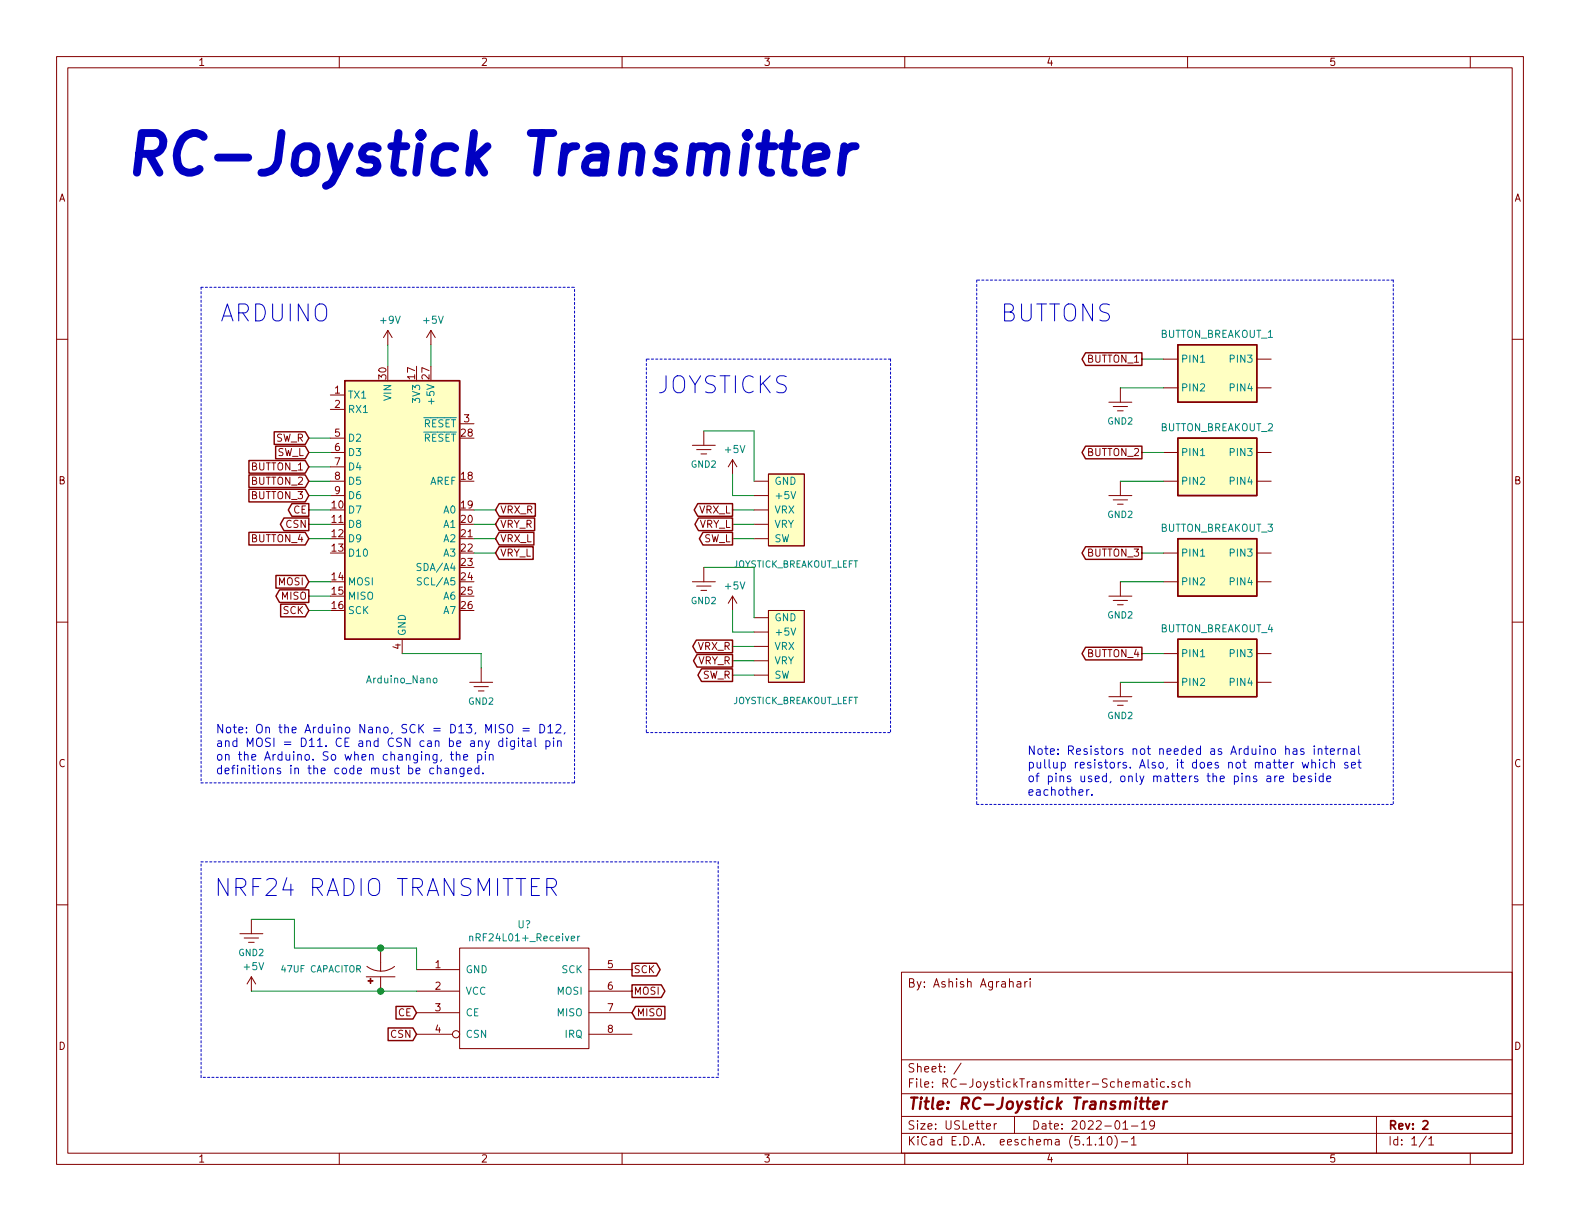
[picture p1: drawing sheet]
<svg xmlns="http://www.w3.org/2000/svg" width="279mm" height="216mm" viewBox="0 0 279 216" stroke-linecap="round" stroke-linejoin="round" font-family="sans-serif">
<g fill="none" stroke="#840000" stroke-width=".18">
<path d="M10 10h259.4v195.9h-259.4zM12 12h255.4v191.9h-255.4zM60 10v2M110 10v2M160 10v2M210 10v2M260 10v2M10 60h2M68.6 58.4l-.8 1.3M68.6 58.4v2.6M68.6 58.4l.7 1.3M76.2 58.4l-.8 1.3"/>
<path d="M76.2 58.4v2.6M76.2 58.4l.8 1.3M267.4 60h2M58.4 69.9h2.6M58.4 72.4h2.6M58.4 77.5h2.6M81.3 74.9h2.5M122.4 78.7h4.1M123.2 79.5h2.5M124.5 76.2v2.5M196.1 71.1h4.1M196.8 71.9h2.6"/>
<path d="M197.6 72.6h1M198.1 68.6v2.5M205.7 63.5h2.6M205.7 68.6h2.6M222.2 63.5h2.6M222.2 68.6h2.6M58.4 80h2.6M58.4 85.1h2.6M58.4 87.6h2.6M58.4 82.6h2.6M124 80.3h1M129.5 81.3v2.5"/>
<path d="M129.5 81.3l-.7 1.3M129.5 81.3l.8 1.3M133.3 85.1h2.6M133.3 87.6h2.6M133.3 95.3h2.6M133.3 90.2h2.6M133.3 92.7h2.6M135.9 83.8h6.3v12.7h-6.3zM157.5 82.6h.1M158.7 81.3h.1M196.1 87.6h4.1M196.8 88.4h2.6"/>
<path d="M197.6 89.2h1M198.1 85.1v2.5M205.7 80h2.6M205.7 85.1h2.6M205.7 97.8h2.6M222.2 80h2.6M222.2 85.1h2.6M222.2 97.8h2.6M10 110h2M71.1 113v2.6M85.1 118.1v2.6M122.4 102.9h4.1"/>
<path d="M123.2 103.6h2.5M124 104.4h1M124.5 100.3v2.6M129.5 105.4l-.7 1.3M129.5 105.4v2.6M129.5 105.4l.8 1.3M133.3 111.8h2.6M133.3 109.2h2.6M133.3 119.4h2.6M133.3 114.3h2.6M133.3 116.8h2.6M135.9 108h6.3v12.7h-6.3z"/>
<path d="M157.5 106.7h.1M158.7 105.4h.1M196.1 105.4h4.1M196.8 106.2h2.6M197.6 106.9h1M198.1 102.9v2.5M205.7 102.9h2.6M205.7 115.6h2.6M222.2 102.9h2.6M222.2 115.6h2.6M267.4 110h2M83.1 120.7h4"/>
<path d="M83.8 121.4h2.6M84.6 122.2h1M196.1 123.2h4.1M196.8 124h2.6M197.6 124.7h1M198.1 120.7v2.5M205.7 120.7h2.6M222.2 120.7h2.6M10 160h2M267.4 160h2M42.4 165.1h4.1M43.2 165.9h2.5"/>
<path d="M43.9 166.6h1.1M44.4 162.6v2.5M44.4 172.7v2.6M44.4 172.7l-.7 1.3M44.4 172.7l.8 1.3M64.8 172.7h5M67.3 167.6v4.1a3.9 3.9 0 0 1-2.4-.8M67.3 172.7v2.6M69.8 170.9a4.1 4.1 0 0 1-2.5 .8M73.7 171.5h7.6M73.7 175.3h7.6M73.7 179.1h7.6"/>
<path d="M81.3 167.6h22.8v17.8h-22.8zM104.1 171.5h7.7M104.1 175.3h7.7M104.1 179.1h7.7M159.4 171.9h108v32h-108zM179.9 173.6h.5l.1 .9M180.5 173.9l-.5 .1a.29 .29 0 0 0-.2 .3 .29 .29 0 0 0 .2 .2h.5M181.2 173.6v.9M181.7 173.6l-.5 .2M182.2 173.1v.1M182.2 173.6v.9M73.7 182.9h6.3"/>
<path d="M104.1 182.9h7.7M159.4 197.4h108M159.4 193.4h108M159.4 187.4h108M170 188l-1.3 1.9M174.4 199.2l.8-.2-.1-.2-.4-.1-.3 .2 .1 .7h.6M175.8 198.7v1M176.2 198.7l-.3 .1-.1 .2M179.4 197.4v3M198.6 199.7h.8M200.1 199.1h1.1M201 191.5a.36 .36 0 0 1 .3-.3 .36 .36 0 0 1 .4 .3v.8"/>
<path d="M201.9 198.6l.4-.4v1.5M201.9 199.7h.8M202.4 191.3h.5l.1 1M203 191.6l-.5 .1a.29 .29 0 0 0-.2 .3 .29 .29 0 0 0 .2 .3l.5-.1M203.5 191.3h.6M203.7 190.8v1.2l.4 .3M204.2 198.8l-.3 .3h-.3l-.3-.3v-.3l.2-.3h.4l.2 .1a1.13 1.13 0 0 1-.2 1.3l-.4 .1M204.6 190.8v.1M204.6 191.3v1M205.9 191.3h-.4l-.3 .2 .1 .6 .2 .2 .4-.1M206.6 192.1v.2M207.8 191.3h-.4l-.2 .2 .1 .2 .5 .1v.4h-.6"/>
<path d="M209.1 191.3h-.4l-.3 .2 .1 .6 .2 .2 .4-.1M209.8 191.4l.2-.1h.3l.1 1M209.8 190.8v1.5M243.4 197.4v6.5M60 203.9v2M110 203.9v2M159.4 200.4h108M160 203.9v2M193.7 202.3v.2M194.4 201.4l.4-.4v1.5M194.4 202.5h.8M195.9 201.1l.2-.1a.81 .81 0 0 1 .6 .6 .81 .81 0 0 1-.3 .8l-.1 .1a.79 .79 0 0 1-.4-1.4z"/>
<path d="M197.2 200.8a1.79 1.79 0 0 1 0 2.2M198.3 201.9h1.1M200.1 201.4l.4-.4v1.5M200.1 202.5h.8M210 203.9v2M252.2 200.9l-1.2 1.9M252.7 201.4l.4-.4v1.5M252.7 202.5h.8M260 203.9v2"/>
<circle cx="80.6" cy="182.9" r=".63"/>
</g>
<path d="M251.6 198.3l.3-.1h.3l.3 .4-.9 1.1h.9" fill="none" stroke="#840000" stroke-width=".3"/>
<path d="M201.5 194.8h.8M201.9 194.1l-.2 1.7 .1 .2 .3 .1M202.7 194.8h.8M203 194.1l-.2 1.7 .1 .2 .4 .1M203.9 195.4l1-.2v-.4h-.6l-.3 .2v1l.1 .1 .6-.1M205.8 194.8l-.1 1.3M206.4 194.8a.54 .54 0 0 0-.6 .3" fill="none" stroke="#840000" stroke-width=".41"/>
<g fill="none" stroke="#008484" stroke-width=".18">
<path d="M212.3 64.1h.7M74.4 99.7l-.4-.1-.2 .1v.5l.5 .2 .1 .3-.2 .2-.5-.1M139.9 86.9l.4 1.3 .4-1.3M212.3 80.6h.7M212.3 98.3h.7M74.5 102.2h-.5l-.2 .1v.3l.6 .3 .1 .3-.2 .2h-.5M76.7 120l.3-.1 .2 .1v.7l-.3 .1-.3-.3zM139.9 111l.4 1.3 .4-1.3M212.3 116.1h.7M83.1 165.7l.1-.2 .3 .1 .1 .8M83.1 165.5v.9M102.2 165.5v.9"/>
<path d="M102.5 165.5l-.3 .3"/>
</g>
<g fill="#ffffc2" stroke="#ffffc2" stroke-width=".18">
<path d="M208.3 61h13.9v10.1h-13.9z"/>
<path d="M208.3 77.5h13.9v10.1h-13.9z"/>
<path d="M208.3 95.3h13.9v10.1h-13.9z"/>
<path d="M208.3 113h13.9v10.2h-13.9z"/>
<path d="M135.9 108h6.3v12.7h-6.3z"/>
<path d="M135.9 83.8h6.3v12.7h-6.3z"/>
<path d="M61 67.3h20.3v45.7h-20.3z"/>
</g>
<g fill="none" stroke="#840000" stroke-width=".25">
<path d="M48.5 76.4h5.5l.6 1.1-.6 1.1h-5.5zM48.7 78.9h5.3l.6 1.1-.6 1.1h-5.3zM61 67.3h20.3v45.7h-20.3zM192 62.4h9.9v2.2h-9.9l-.7-1.1zM192 78.9h9.9v2.2h-9.9l-.7-1.1zM208.3 61h13.9v10.1h-13.9zM208.3 77.5h13.9v10.1h-13.9zM44 81.4h10l.6 1.2-.6 1.1h-10zM44 84h10l.6 1.1-.6 1.1h-10zM44 86.5h10l.6 1.1-.6 1.1h-10zM44 94.1h10l.6 1.2-.6 1.1h-10zM50.2 91.6h4.4v2.2h-4.4l-.6-1.1z"/>
<path d="M51.6 89.1h3v2.2h-3l-.6-1.1zM88.3 89.1h6.4v2.2h-6.4l-.7-1.1zM88.3 91.6h6.2v2.2h-6.2l-.7-1.1zM88.3 96.7h6v2.2h-6l-.7-1.1zM88.3 94.1h6.1v2.3h-6.1l-.7-1.1zM123.4 89.1h6.1v2.2h-6.1l-.6-1.1zM123.5 91.6h6v2.2h-6l-.6-1.1zM124.3 94.1h5.2v2.3h-5.2l-.6-1.1zM192 96.7h9.9v2.2h-9.9l-.7-1.1zM208.3 95.3h13.9v10.1h-13.9zM48.8 101.8h5.2l.6 1.1-.6 1.1h-5.2zM49.4 104.3h5.2v2.2h-5.2l-.6-1.1z"/>
<path d="M49.6 106.8h4.4l.6 1.2-.6 1.1h-4.4zM123.1 113.2h6.4v2.2h-6.4l-.6-1.1zM123.3 115.7h6.2v2.3h-6.2l-.7-1.2zM124.1 118.3h5.4v2.2h-5.4l-.7-1.1zM192 114.5h9.9v2.2h-9.9l-.7-1.1zM208.3 113h13.9v10.2h-13.9zM70 178h3l.7 1.1-.7 1.1h-3zM111.8 170.3h4.3l.6 1.2-.6 1.1h-4.3zM111.8 174.1h5.1l.7 1.2-.7 1.1h-5.1zM112.4 178h5.2v2.2h-5.2l-.6-1.1zM68.6 181.8h4.4l.7 1.1-.7 1.1h-4.4z"/>
</g>
<g fill="#840000" stroke="#840000" stroke-width=".18">
<path d="M65.1 173.4h.9v.1h-.9z"/>
<path d="M65.5 173h.1v.9h-.1z"/>
</g>
<g fill="none" stroke="#0000c2" stroke-width=".18" stroke-dasharray=".4 .4">
<path d="M35.6 50.8v87.6M35.6 50.8h66M172.7 49.5v92.7M246.4 49.5h-73.7M246.4 49.5v92.7M114.3 63.5v66M157.5 63.5h-43.2M157.5 63.5v66M35.6 138.4h66M101.6 138.4v-87.6M114.3 129.5h43.2M35.6 152.4h91.4"/>
<path d="M127 152.4v38.1M172.7 142.2h73.7M35.6 190.5v-38.1M127 190.5h-91.4"/>
</g>
<g fill="none" stroke="#008400" stroke-width=".18">
<path d="M54.6 77.5h3.8M68.6 61v3.8M76.2 61v3.8M124.5 76.2h8.8v8.9M198.1 68.6h7.6M201.9 63.5h3.8M54.6 95.3h3.8M54.6 87.6h3.8M54.6 85.1h3.8M54.6 82.6h3.8M54.6 80h3.8M54.6 92.7h3.8"/>
<path d="M54.6 90.2h3.8M83.8 97.8h3.8M83.8 95.3h3.8M83.8 92.7h3.8M83.8 90.2h3.8M129.5 95.3h3.8M129.5 83.8v3.8h3.8M129.5 92.7h3.8M129.5 90.2h3.8M198.1 85.1h7.6M201.9 97.8h3.8M201.9 80h3.8"/>
<path d="M54.6 102.9h3.8M54.6 105.4h3.8M54.6 108h3.8M71.1 115.6h14v2.5M124.5 100.3h8.8v8.9M129.5 108v3.8h3.8M129.5 114.3h3.8M129.5 116.8h3.8M129.5 119.4h3.8M198.1 102.9h7.6M201.9 115.6h3.8M198.1 120.7h7.6"/>
<path d="M44.4 162.6h7.7v5h21.6v3.9M44.4 175.3h29.3"/>
</g>
<g fill="none" stroke="#0000c2" stroke-width=".18">
<path d="M76.7 135.9a.48 .48 0 0 0-.7 .1v.7a.48 .48 0 0 0 .7 .1M77.3 136l.2-.2 .4 .1 .1 .9M77.3 135.3v1.5M78.1 134.3l-.2 .3M78.7 135.9h.6v.9M79.3 136.2h-.5l-.2 .3 .1 .3h.1h.5M79.6 133.4h.6M79.8 132.9v1.3l.4 .2M80.1 136l.2-.2 .3 .1 .1 .9M80.1 135.8v1M80.7 133.6l.2-.2 .4 .1v.9M80.7 132.9v1.5"/>
<path d="M82 133.9l.7-.1-.1-.3-.4-.1-.2 .2v.7h.6M82 135.8v1.4l-.2 .1h-.4M82 135.9l-.4-.1-.3 .3v.4l.2 .3h.5M82.7 136.3l.7-.1-.1-.3-.4-.1-.2 .2 .1 .8h.5M84.5 133.5l.4-.1 .3 .3v.4l-.2 .2h-.5M84.5 133.4v1.5M84.7 135.9l-.4-.1-.3 .3v.4l.1 .3h.6M84.7 135.3v1.5M85.4 136.7v.1M85.8 133.4v1M86.5 133.6l.1-.1a.36 .36 0 0 1 .6 .1v.8M86.5 133.4v1"/>
<path d="M88.9 131.1l-.4-.1-.3 .3v.4l.1 .2h.6M88.9 130.5v1.5M89.1 128.2l-.6-.1-.2 .3 .1 .3 .7 .3v.4l-.3 .2-.5-.1M89.6 130.5v.1M89.6 131v1M89.8 128.3a.5 .5 0 0 1 .5-.2 .5 .5 0 0 1 .4 .5v.5a.5 .5 0 0 1-.3 .4 .5 .5 0 0 1-.5 0 1.2 1.2 0 0 1-.1-1.2zM91 131v1.2l-.2 .2h-.5M91 131.1a.48 .48 0 0 0-.7 0v.8a.48 .48 0 0 0 .7 0M91.7 130.5v.1M91.7 131v1M92.2 131h.6M92.4 130.5v1.3l.4 .2"/>
<path d="M92.5 128.8h1.1M92.5 129.2h1.1M93.2 131.1h.6l.1 .9M93.9 131.3l-.5 .1-.2 .2v.3l.2 .1 .5-.1M94.6 130.5v1.3l.2 .2M95.5 128.1a.75 .75 0 0 1 .8 .7 .75 .75 0 0 1-.8 .8zM96.5 131.1l.5-.1 .3 .3v.4l-.2 .2h-.6M96.5 131v1.5M96.9 128.5l.4-.4v1.5M96.9 129.6h.8M97.9 130.5v.1M97.9 131v1"/>
<path d="M98.3 128.2l.6-.1 .2 .1 .1 .3-1 1.1h1M98.6 131.1l.2-.1 .4 .1v.9M98.6 131v1M99.9 129.5l-.2 .3M192.2 139.6v1M192.6 139.6l-.3 .1-.1 .2M224.1 137.3h.5l.1 .9M224.7 137.6h-.5l-.2 .3 .1 .3h.1h.5M225.4 137.2v1M225.9 137.2l-.3 .1-.2 .2M226.3 137.7l.7-.1-.1-.3-.4-.1-.2 .2v.8h.6M228.3 134.8v1"/>
<path d="M228.8 134.8l-.3 .1-.2 .2M228.8 137.3l.4-.1 .3 .3v.4l-.2 .3h-.5M228.8 136.7v1.5M230 137.7l.8-.1-.1-.3-.4-.1-.3 .2 .1 .8h.6M230.3 134.8l.3 1 .2-.7 .3 .7 .3-1M230.6 132.5l-.4-.1-.2 .2v.2l.6 .2v.3h-.6M231.9 137.3l-.4-.1-.2 .2 .1 .2 .5 .2v.4h-.6M232 135l.1-.1a.36 .36 0 0 1 .5 .1v.8M232 134.3v1.5M232.4 131.9v.1M232.4 132.4v1M232.6 136.7v.2"/>
<path d="M232.6 137.2v1M233.1 132.5l.2-.1 .4 .1 .1 .9M233.1 132.4v1M233.3 134.3v.1M233.3 134.8v1M234 137.3l-.4-.1-.3 .3 .1 .7h.6M234 136.7v1.5M234.3 132.4h.5M234.5 131.9v1.3v.1l.3 .1M234.6 137.7l.7-.1v-.3l-.5-.1-.2 .2 .1 .8h.6M234.7 134.9l-.4-.1-.3 .3v.4l.1 .2h.6M235.3 132.9l.7-.2-.1-.2-.4-.1-.2 .2v.7h.6"/>
<path d="M235.3 135l.1-.1a.36 .36 0 0 1 .6 .1v.8M235.3 134.3v1.5M236.6 132.4v1M237.1 132.4l-.3 .1-.2 .2M237.5 132.5h.1a.36 .36 0 0 1 .6 .1v.8M237.5 132.4v1M238.3 134.9l-.3-.1-.2 .2v.2l.5 .2v.3h-.5M238.9 132.5h.6v.9M239 135.3l.7-.1-.1-.3-.4-.1-.2 .2v.7h.6M239.5 132.7l-.5 .1a.31 .31 0 0 0-.2 .3 .31 .31 0 0 0 .2 .3l.5-.1M240.1 134.8h.6M240.3 131.9v1.3l.2 .2"/>
<path d="M240.3 134.3v1.3l.4 .2M40.3 155.3v3l-1.7-3v3M193.1 140.5v.1"/>
</g>
<path d="M138.3 25.9h2.6M139.6 23.5l-.8 6 .3 .7 .6 .3h.7M142.7 28.2l3.4-.7 .1-.6-.3-.7-.6-.3h-1.3l-.7 .3-.5 .7-.3 2.6 .2 .7 .7 .3h1.3l.7-.3M149.3 25.9l-.6 4.6M151.3 25.9a2.18 2.18 0 0 0-2.2 1.3" fill="none" stroke="#0000c2" stroke-width="1.4"/>
<g fill="#008400" stroke="#008400" stroke-width=".25">
<circle cx="67.3" cy="175.3" r=".51"/>
<circle cx="67.3" cy="167.6" r=".51"/>
</g>
<text font-size="9.8" fill="#0000c2" x="21.6" y="30.9">RC-Joystick Transmitter</text>
<g font-size="4.2" fill="#0000c2">
<text x="38.9" y="56.9">ARDUINO</text>
<text x="176.7" y="56.9">BUTTONS</text>
<text x="116" y="69.6">JOYSTICKS</text>
<text x="40.2" y="158.5">NRF24 RADIO TRANSMITTER</text>
</g>
<text font-size="2.8" fill="#840000" x="160.4" y="196.2">Title: RC-Joystick Transmitter</text>
<g font-size="2.1" fill="#0000c2">
<text x="38.1" y="129.7">Note: On the Arduino Nano, SCK = D13, MISO = D12,</text>
<text x="38.1" y="132.1">and MOSI = D11. CE and CSN can be any digital pin</text>
<text x="38.1" y="134.5">on the Arduino. So when changing, the pin</text>
<text x="38.1" y="136.9">definitions in the code must be changed.</text>
<text x="181.6" y="133.5">Note: Resistors not needed as Arduino has internal</text>
<text x="181.6" y="135.9">pullup resistors. Also, it does not matter which set</text>
<text x="181.6" y="138.3">of pins used, only matters the pins are beside</text>
<text x="181.6" y="140.7">eachother.</text>
</g>
<g font-size="2.1" fill="#840000">
<text x="160.4" y="174.6">By: Ashish Agrahari</text>
<text x="160.4" y="189.6">Sheet: /</text>
<text x="160.4" y="192.3">File: RC-JoystickTransmitter-Schematic.sch</text>
<text x="160.4" y="202.5">KiCad E.D.A. eeschema (5.1.10)-1</text>
<text x="160.4" y="199.7">Size: USLetter</text>
<text x="182.4" y="199.7">Date: 2022-01-19</text>
<text x="245.4" y="199.7">Rev: 2</text>
<text x="245.4" y="202.5">Id: 1/1</text>
</g>
<g font-size="1.8" fill="#840000">
<text x="35" y="11.6">1</text>
<text x="85" y="11.6">2</text>
<text x="135" y="11.6">3</text>
<text x="185" y="11.6">4</text>
<text x="235" y="11.6">5</text>
<text x="10.4" y="35.6">A</text>
<text x="267.8" y="35.6">A</text>
<text x="192.3" y="64.1">BUTTON_1</text>
<text x="59.2" y="69.6">1</text>
<text x="68.3" y="67" transform="rotate(-90 68.3 67)">30</text>
<text x="73.4" y="67" transform="rotate(-90 73.4 67)">17</text>
<text x="75.9" y="67" transform="rotate(-90 75.9 67)">27</text>
<text x="59.2" y="72.1">2</text>
<text x="59.2" y="77.2">5</text>
<text x="81.6" y="77.2">28</text>
<text x="82.1" y="74.7">3</text>
<text x="44.5" y="83.2">BUTTON_1</text>
<text x="48.7" y="78.1">SW_R</text>
<text x="48.9" y="80.6">SW_L</text>
<text x="59.2" y="79.8">6</text>
<text x="59.2" y="82.3">7</text>
<text x="192.3" y="80.6">BUTTON_2</text>
<text x="10.4" y="85.6">B</text>
<text x="44.5" y="85.7">BUTTON_2</text>
<text x="44.5" y="88.3">BUTTON_3</text>
<text x="58.7" y="89.9">10</text>
<text x="59.2" y="84.8">8</text>
<text x="59.2" y="87.4">9</text>
<text x="81.6" y="84.8">18</text>
<text x="81.6" y="89.9">19</text>
<text x="267.8" y="85.6">B</text>
<text x="44.5" y="95.9">BUTTON_4</text>
<text x="50.6" y="93.3">CSN</text>
<text x="51.9" y="90.8">CE</text>
<text x="58.7" y="92.5">11</text>
<text x="58.7" y="95">12</text>
<text x="81.6" y="92.5">20</text>
<text x="81.6" y="95">21</text>
<text x="88.4" y="90.8">VRX_R</text>
<text x="88.4" y="93.3">VRY_R</text>
<text x="88.4" y="95.9">VRX_L</text>
<text x="123.6" y="90.8">VRX_L</text>
<text x="123.6" y="93.3">VRY_L</text>
<text x="124.4" y="95.9">SW_L</text>
<text x="58.7" y="97.5">13</text>
<text x="81.6" y="97.5">22</text>
<text x="81.6" y="100.1">23</text>
<text x="88.4" y="98.4">VRY_L</text>
<text x="192.3" y="98.4">BUTTON_3</text>
<text x="49.3" y="103.5">MOSI</text>
<text x="49.8" y="106">MISO</text>
<text x="58.7" y="102.6">14</text>
<text x="58.7" y="105.2">15</text>
<text x="58.7" y="107.7">16</text>
<text x="81.6" y="102.6">24</text>
<text x="81.6" y="105.2">25</text>
<text x="81.6" y="107.7">26</text>
<text x="50.1" y="108.6">SCK</text>
<text x="70.9" y="114.8" transform="rotate(-90 70.9 114.8)">4</text>
<text x="123.4" y="117.5">VRY_R</text>
<text x="123.4" y="114.9">VRX_R</text>
<text x="192.3" y="116.2">BUTTON_4</text>
<text x="124.2" y="120">SW_R</text>
<text x="10.4" y="135.6">C</text>
<text x="267.8" y="135.6">C</text>
<text x="77" y="171.2">1</text>
<text x="107.5" y="171.2">5</text>
<text x="112" y="172.1">SCK</text>
<text x="70.4" y="179.7">CE</text>
<text x="77" y="175">2</text>
<text x="77" y="178.8">3</text>
<text x="107.5" y="175">6</text>
<text x="107.5" y="178.8">7</text>
<text x="112" y="175.9">MOSI</text>
<text x="112.5" y="179.7">MISO</text>
<text x="10.4" y="185.6">D</text>
<text x="69.1" y="183.5">CSN</text>
<text x="77" y="182.6">4</text>
<text x="107.5" y="182.6">8</text>
<text x="267.8" y="185.6">D</text>
<text x="35" y="205.5">1</text>
<text x="85" y="205.5">2</text>
<text x="135" y="205.5">3</text>
<text x="185" y="205.5">4</text>
<text x="235" y="205.5">5</text>
</g>
<g font-size="1.8" fill="#008484">
<text x="67.4" y="57.3">+9V</text>
<text x="75" y="57.3">+5V</text>
<text x="205.1" y="59.7">BUTTON_BREAKOUT_1</text>
<text x="208.8" y="64.1">PIN1</text>
<text x="217.8" y="64.1">PIN3</text>
<text x="61.5" y="70.5">TX1</text>
<text x="69.2" y="70.8" transform="rotate(-90 69.2 70.8)">VIN</text>
<text x="74.3" y="71" transform="rotate(-90 74.3 71)">3V3</text>
<text x="76.8" y="71" transform="rotate(-90 76.8 71)">+5V</text>
<text x="208.8" y="69.2">PIN2</text>
<text x="217.8" y="69.2">PIN4</text>
<text x="61.5" y="73">RX1</text>
<text x="74.9" y="75.6">RESET</text>
<text x="205.1" y="76.3">BUTTON_BREAKOUT_2</text>
<text x="61.5" y="78.1">D2</text>
<text x="61.5" y="80.6">D3</text>
<text x="61.5" y="83.2">D4</text>
<text x="74.9" y="78.1">RESET</text>
<text x="128.3" y="80.1">+5V</text>
<text x="208.8" y="80.6">PIN1</text>
<text x="217.8" y="80.6">PIN3</text>
<text x="61.5" y="85.7">D5</text>
<text x="61.5" y="88.3">D6</text>
<text x="75.9" y="85.7">AREF</text>
<text x="136.9" y="88.3">+5V</text>
<text x="136.9" y="85.7">GND</text>
<text x="208.8" y="85.7">PIN2</text>
<text x="217.8" y="85.7">PIN4</text>
<text x="61.5" y="90.8">D7</text>
<text x="61.5" y="93.3">D8</text>
<text x="61.5" y="95.9">D9</text>
<text x="78.5" y="90.8">A0</text>
<text x="78.5" y="93.3">A1</text>
<text x="78.5" y="95.9">A2</text>
<text x="136.9" y="95.9">SW</text>
<text x="136.9" y="90.8">VRX</text>
<text x="136.9" y="93.3">VRY</text>
<text x="205.1" y="94">BUTTON_BREAKOUT_3</text>
<text x="61.5" y="98.4">D10</text>
<text x="74.3" y="101">SDA/A4</text>
<text x="78.5" y="98.4">A3</text>
<text x="208.8" y="98.4">PIN1</text>
<text x="217.8" y="98.4">PIN3</text>
<text x="61.5" y="103.5">MOSI</text>
<text x="61.5" y="106">MISO</text>
<text x="74.5" y="103.5">SCL/A5</text>
<text x="78.5" y="106">A6</text>
<text x="128.3" y="104.2">+5V</text>
<text x="208.8" y="103.5">PIN2</text>
<text x="217.8" y="103.5">PIN4</text>
<text x="61.5" y="108.6">SCK</text>
<text x="71.8" y="112.5" transform="rotate(-90 71.8 112.5)">GND</text>
<text x="78.5" y="108.6">A7</text>
<text x="136.9" y="112.4">+5V</text>
<text x="136.9" y="109.9">GND</text>
<text x="205.1" y="111.8">BUTTON_BREAKOUT_4</text>
<text x="136.9" y="114.9">VRX</text>
<text x="136.9" y="117.5">VRY</text>
<text x="208.8" y="116.2">PIN1</text>
<text x="217.8" y="116.2">PIN3</text>
<text x="65" y="120.8">Arduino_Nano</text>
<text x="136.9" y="120">SW</text>
<text x="208.8" y="121.3">PIN2</text>
<text x="217.8" y="121.3">PIN4</text>
<text x="83.8" y="166.4">nRF24L01+_Receiver</text>
<text x="91.5" y="164.1">U?</text>
<text x="43.2" y="171.6">+5V</text>
<text x="82.3" y="172.1">GND</text>
<text x="99.4" y="172.1">SCK</text>
<text x="82.3" y="175.9">VCC</text>
<text x="82.3" y="179.7">CE</text>
<text x="98.6" y="175.9">MOSI</text>
<text x="98.6" y="179.7">MISO</text>
<text x="82.3" y="183.5">CSN</text>
<text x="100" y="183.5">IRQ</text>
</g>
<g font-size="1.6" fill="#008484">
<text x="195.9" y="75.1">GND2</text>
<text x="122.3" y="82.7">GND2</text>
<text x="195.9" y="91.6">GND2</text>
<text x="129.4" y="100.4">JOYSTICK_BREAKOUT_LEFT</text>
<text x="122.3" y="106.8">GND2</text>
<text x="195.9" y="109.3">GND2</text>
<text x="82.9" y="124.6">GND2</text>
<text x="129.4" y="124.5">JOYSTICK_BREAKOUT_LEFT</text>
<text x="195.9" y="127.1">GND2</text>
<text x="42.2" y="169">GND2</text>
<text x="49.9" y="171.9">47UF CAPACITOR</text>
</g>
</svg>
